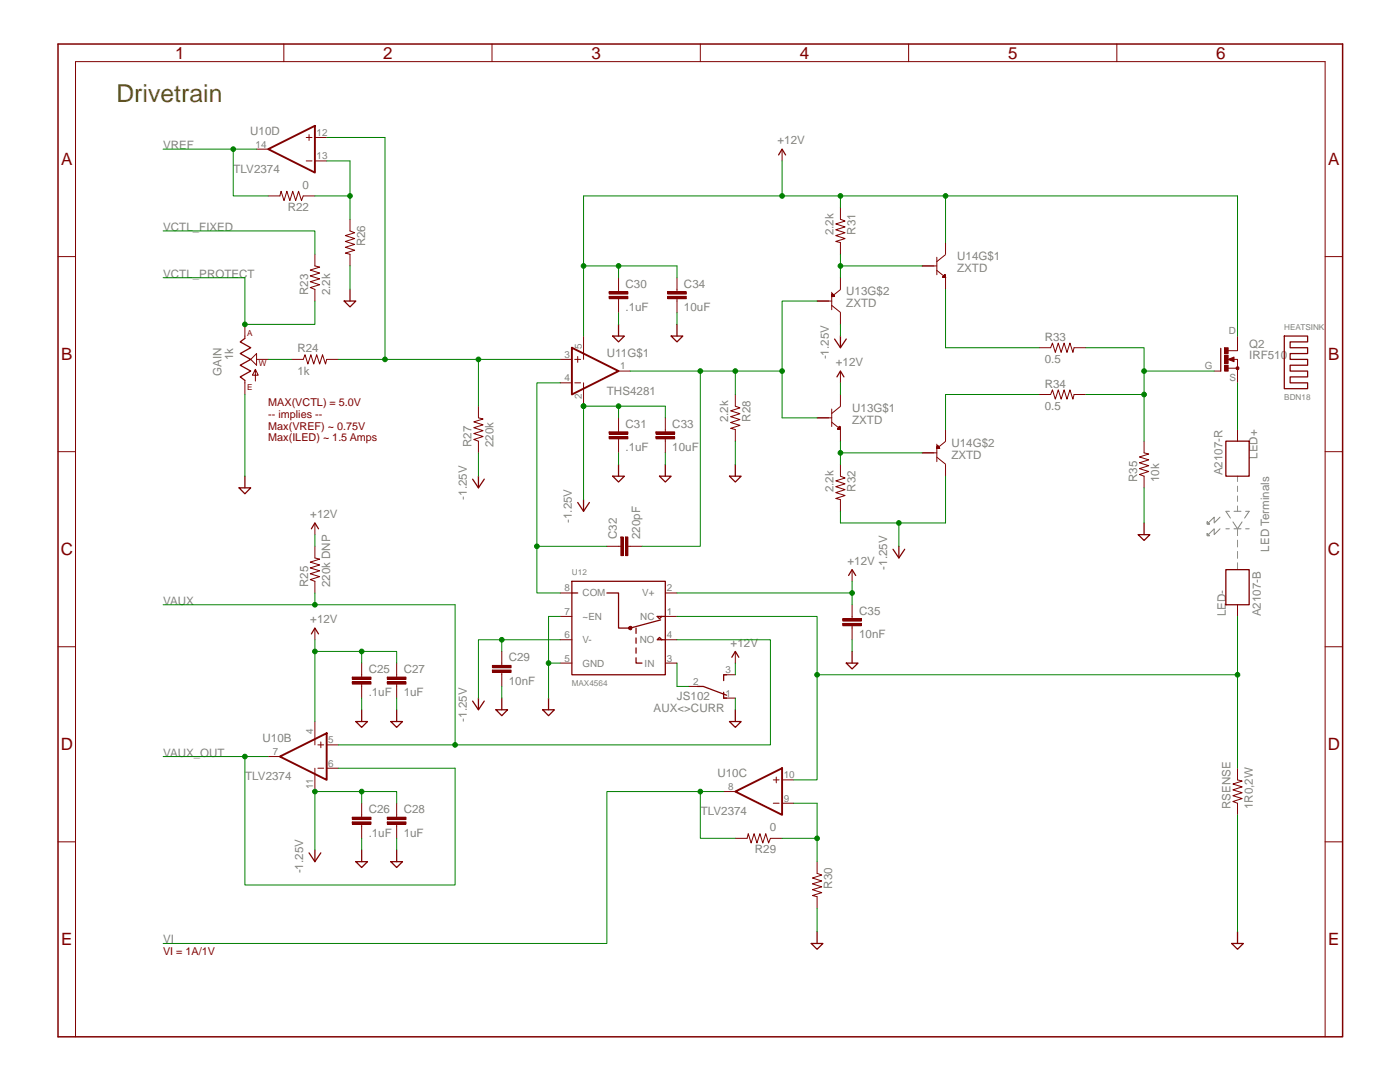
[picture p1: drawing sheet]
<svg xmlns="http://www.w3.org/2000/svg" width="279mm" height="216mm" viewBox="0 0 279 216" stroke-linecap="round" stroke-linejoin="round" font-family="sans-serif">
<g fill="none" stroke="#808080" stroke-width=".2">
<path d="M247 95v1.1M247 97v1.1M247 99v1M240.9 104.1l.5 .5h-.5zM240.9 106.4l.5 .5h-.5zM240.9 104.5h.4M240.9 104.4h.3M240.9 104.3h.2M240.9 104.2h.1M240.9 106.8h.4M240.9 106.7h.3M240.9 106.6h.2"/>
<path d="M240.9 106.5h.1M243.5 103.2l-1.2 1.2v-1.2l-1.1 1.2M243.5 105.5l-1.2 1.2v-1.2l-1.1 1.2M244.6 105.5h.7M245.3 102h-.7l1 1.4M246.1 104.1l.9 1.4 .9-1.4M246.3 102h1.4M246.3 105.5h1.4M247 101v1M247 105.5v1.4M247 107.8v1.3M247 110v1.4"/>
<path d="M247 112.3v1.4M248.6 102h.7l-.9 1.4M248.6 105.5h.7"/>
</g>
<path d="M53.5 29.8l9.3-4.7v9.3zM146.7 157.9l9.4-4.6v9.3z" fill="none" stroke="#800000" stroke-width=".38"/>
<g fill="none" stroke="#800000" stroke-width=".2">
<path d="M51.2 29.8h2.3M61.1 27.4h1.2M61.1 32.1h1.2M61.7 26.9v1.1M62.8 27.4h2.4M62.8 32.1h2.4M79.2 134.6v.5M79.2 136.5v.5M62.8 144v4.6M62.8 153.3v4.6M144.4 157.9h2.3M154.3 155.6h1.2"/>
<path d="M154.9 155v1.2M156.1 155.6h2.3M247 153.3v2.3l.9 .3-1.9 .5 1.9 .6-1.9 .6 1.9 .6-1.9 .6 1.9 .5-1.9 .6 1 .4v2.3M146.7 167.3h2.4l.2-1 .6 1.9 .6-1.9 .6 1.9 .6-1.9 .5 1.9 .6-1.9 .6 1.9 .4-.9h2.3M154.3 160.3h1.2M156.1 160.3h2.3M163.1 171.9v2.4l.9 .3-1.9 .6 1.9 .6-1.9 .6 1.9 .6-1.9 .5 1.9 .6-1.9 .6 1 .2v2.4"/>
</g>
<path d="M77.3 135.1h3.7v.5h-3.7z" fill="#800000"/>
<path d="M77.3 135.1h3.7v.5h-3.7zM77.3 135.1h.1" fill="none" stroke="#800000" stroke-width=".2"/>
<path d="M77.3 136h3.7v.5h-3.7z" fill="#800000"/>
<path d="M72.2 134.6v.5M72.2 136.5v.5M77.3 136h3.7v.5h-3.7zM77.3 136h.1M79.2 132.3v2.3M79.2 137v2.3" fill="none" stroke="#800000" stroke-width=".2"/>
<path d="M70.3 135.1h3.7v.5h-3.7z" fill="#800000"/>
<path d="M70.3 135.1h3.7v.5h-3.7zM70.3 135.1h.1" fill="none" stroke="#800000" stroke-width=".2"/>
<path d="M70.3 136h3.7v.5h-3.7z" fill="#800000"/>
<g fill="none" stroke="#800000" stroke-width=".2">
<path d="M56.6 8.8v3.5M98.2 8.8v3.5M139.8 8.8v3.5M181.3 8.8v3.5M222.9 8.8v3.5M11.6 51.2h3.5M264.5 51.2h3.4M242.3 74h1.3M245.1 71.7l1.2-.5v1zM245.1 73.5h1.9M246.2 71.7h.8v4.7M247 67.1v2.9h-1.9"/>
<path d="M11.6 90.1h3.5M264.5 90.1h3.4M11.6 129.1h3.5M70.3 136h3.7v.5h-3.7zM70.3 136h.1M72.2 132.3v2.3M72.2 137v2.3M137.4 137h2.4M144.4 134.6h2.3M144.4 139.3h2.3M264.5 129.1h3.4M11.6 168h3.5"/>
<path d="M264.5 168h3.4M264.5 206.9v-194.6h-249.4v194.6"/>
</g>
<path d="M243.6 69.5v4.5M139.2 137h1.2l4.6 1.7M144.4 138.1v1.2h.6M145 134.6h-.6v1.2" fill="none" stroke="#800000" stroke-width=".25"/>
<path d="M11.6 8.8h256.3v198.1h-256.3zM246.2 71.5l-.9 .2 .9 .2v-.2h-.3" fill="none" stroke="#800000" stroke-width=".3"/>
<path d="M246.8 73.3h.4v.4h-.4z" fill-rule="evenodd" fill="#800000"/>
<path d="M246.8 73.3h.4v.4h-.4z" fill="none" stroke="#800000" stroke-width=".2"/>
<path d="M244.4 72.9h.7v1.2h-.7z" fill="#800000"/>
<path d="M244.4 72.9h.7v1.2h-.7zM244.4 72.9h.1" fill="none" stroke="#800000" stroke-width=".2"/>
<path d="M244.4 69.4h.7v1.2h-.7z" fill="#800000"/>
<path d="M244.4 69.4h.7v1.2h-.7zM244.4 69.4h.1" fill="none" stroke="#800000" stroke-width=".2"/>
<path d="M244.4 70.9h.7v1.6h-.7z" fill="#800000"/>
<path d="M244.4 70.9h.7v1.6h-.7zM244.4 70.9h.1M79.2 162.6v.5M79.2 164.5v.5" fill="none" stroke="#800000" stroke-width=".2"/>
<path d="M77.3 163.1h3.7v.4h-3.7z" fill="#800000"/>
<path d="M77.3 163.1h3.7v.4h-3.7zM77.3 163.1h.1" fill="none" stroke="#800000" stroke-width=".2"/>
<path d="M77.3 164h3.7v.5h-3.7z" fill="#800000"/>
<path d="M72.2 162.6v.5M72.2 164.5v.5M77.3 164h3.7v.5h-3.7zM77.3 164h.1M79.2 160.3v2.3M79.2 165v2.3" fill="none" stroke="#800000" stroke-width=".2"/>
<path d="M70.3 163.1h3.7v.4h-3.7z" fill="#800000"/>
<path d="M70.3 163.1h3.7v.4h-3.7zM70.3 163.1h.1" fill="none" stroke="#800000" stroke-width=".2"/>
<path d="M70.3 164h3.7v.5h-3.7z" fill="#800000"/>
<g fill="none" stroke="#800000" stroke-width=".2">
<path d="M53.5 39.1h2.4l.2-.9 .6 1.8 .6-1.8 .5 1.8 .6-1.8 .6 1.8 .6-1.8 .6 1.8 .3-.9h2.3M62.8 50.7v2.4l1 .2-1.9 .6 1.9 .6-1.9 .6 1.9 .5-1.9 .6 1.9 .6-1.9 .6 .9 .3v2.4M69.8 43.8v2.3l1 .3-1.9 .6 1.9 .6-1.9 .6 1.9 .6-1.9 .5 1.9 .6-1.9 .6 .9 .2v2.4M123.4 57.7v.5M123.4 59.6v.5M48.9 64.7v2.8M48.9 75.9v2.8M50 71.7l1.2-1.2v2.4zM51 73.7l.5 1.2h-1.1l.6-1.2v2.3M51.2 71.7h2.3M111.8 71.7h2.3M111.8 76.4h2.3"/>
<path d="M114.7 71.7h1.2M114.7 76.4h1.2M115.3 71.1v1.2M116.5 67.1v4.6M116.5 76.4v4.6M123.4 74h2.4M95.5 81v2.4l.9 .2-1.8 .6 1.8 .6-1.8 .5 1.8 .6-1.8 .6 1.8 .6-1.8 .6 .9 .3v2.4M62.8 109v2.3l1 .3-1.9 .6 1.9 .5-1.9 .6 1.9 .6-1.9 .6 1.9 .6-1.9 .6 .9 .3v2.3M70.3 164h3.7v.5h-3.7zM70.3 164h.1M72.2 160.3v2.3M72.2 165v2.3"/>
</g>
<g fill="none" stroke="#800000" stroke-width=".25">
<path d="M69.8 57.7v2.4M48.9 67.5l-1 .7 2.1 1.2-2.1 1.1 2.1 1.2-2.1 1.2 2.1 1.1-2.1 1.2 1 .7M68.7 60.1h2.3l-1.2 1.1zM256.3 67.1h4.7v1.1h-3.5v1.2h3.5v1.1h-3.5v1.2h3.5v1.2h-3.5v1.1h3.5v1.2h-3.5v1.2h3.5v1.2h-4.7zM47.7 97.3h2.3l-1.1 1.2zM48.9 95v2.3M94.3 95.6l1.2 1.7 1.1-1.7M95.5 95v2.3M71 144h2.3l-1.1 1.1zM72.2 141.6v2.4M78 144h2.3l-1.1 1.1zM79.2 141.6v2.4"/>
<path d="M61.7 170.2l1.1 1.7 1.2-1.7M62.8 169.6v2.3M71 171.9h2.3l-1.1 1.2zM72.2 169.6v2.3M78 171.9h2.3l-1.1 1.2zM79.2 169.6v2.3M161.9 188.3h2.3l-1.1 1.1zM163.1 185.9v2.4M245.8 188.3h2.3l-1.1 1.1zM247 185.9v2.4"/>
</g>
<path d="M114.1 69.4l9.3 4.6-9.3 4.7z" fill="none" stroke="#800000" stroke-width=".38"/>
<path d="M121.6 58.2h3.7v.5h-3.7z" fill="#800000"/>
<path d="M121.6 58.2h3.7v.5h-3.7zM121.6 58.2h.1" fill="none" stroke="#800000" stroke-width=".2"/>
<path d="M121.6 59.1h3.7v.5h-3.7z" fill="#800000"/>
<path d="M121.6 59.1h3.7v.5h-3.7zM121.6 59.1h.1M123.4 55.4v2.3M123.4 60.1v2.3M123.4 85.7v.5M123.4 87.6v.4" fill="none" stroke="#800000" stroke-width=".2"/>
<path d="M121.6 86.2h3.7v.4h-3.7z" fill="#800000"/>
<path d="M121.6 86.2h3.7v.4h-3.7zM121.6 86.2h.1" fill="none" stroke="#800000" stroke-width=".2"/>
<path d="M121.6 87.1h3.7v.5h-3.7z" fill="#800000"/>
<g fill="none" stroke="#800000" stroke-width=".2">
<path d="M167.7 41.4v2.4l1 .3-1.9 .6 1.9 .6-1.9 .5 1.9 .6-1.9 .6 1.9 .6-1.9 .6 .9 .2v2.3M207.3 69.4h2.4l.3-.9 .6 1.8 .6-1.8 .6 1.8 .6-1.8 .5 1.8 .6-1.8 .6 1.8 .3-.9h2.3M207.3 78.7h2.4l.3-.9 .6 1.9 .6-1.9 .6 1.9 .6-1.9 .5 1.9 .6-1.9 .6 1.9 .3-1h2.3M121.6 87.1h3.7v.5h-3.7zM121.6 87.1h.1M123.4 83.4v2.3M123.4 88v2.4M167.7 92.7v2.3l1 .4-1.9 .5 1.9 .6-1.9 .6 1.9 .6-1.9 .6 1.9 .6-1.9 .6 .9 .2v2.3M228.3 88v2.4l1 .2-1.9 .6 1.9 .6-1.9 .6 1.9 .5-1.9 .6 1.9 .6-1.9 .6 .9 .3v2.3M247 85.7v2.3M100.1 132.3v.5M100.1 134.2v.4"/>
<path d="M247 120.7v2.3"/>
</g>
<path d="M122.3 67.1h2.3l-1.2 1.1zM123.4 64.7v2.4M166.6 67.6l1.1 1.8 1.2-1.8M167.7 67.1v2.3M122.3 95h2.3l-1.2 1.2zM123.4 92.7v2.3M244.6 88h4.7v7h-4.7zM178.2 109.6l1.2 1.7 1.2-1.7M179.4 109v2.3M227.2 106.7h2.3l-1.2 1.1zM228.3 104.4v2.3M244.6 113.7h4.7v7h-4.7z" fill="none" stroke="#800000" stroke-width=".25"/>
<path d="M98.3 132.8h3.7v.4h-3.7z" fill="#800000"/>
<path d="M98.3 132.8h3.7v.4h-3.7zM98.3 132.8h.1" fill="none" stroke="#800000" stroke-width=".2"/>
<path d="M98.3 133.7h3.7v.5h-3.7z" fill="#800000"/>
<path d="M98.3 133.7h3.7v.5h-3.7zM98.3 133.7h.1M100.1 130v2.3M100.1 134.6v2.4M170.1 123v.5M170.1 124.9v.4" fill="none" stroke="#800000" stroke-width=".2"/>
<path d="M168.2 123.5h3.7v.4h-3.7z" fill="#800000"/>
<path d="M168.2 123.5h3.7v.4h-3.7zM168.2 123.5h.1" fill="none" stroke="#800000" stroke-width=".2"/>
<path d="M168.2 124.4h3.7v.5h-3.7z" fill="#800000"/>
<path d="M111.8 118.3h2.3M132.8 118.3h2.3M111.8 132.3h2.3M111.8 127.7h2.3M111.8 123h2.3M132.8 132.3h2.3M132.8 127.7h2.3M132.8 123h2.3M168.2 124.4h3.7v.5h-3.7zM168.2 124.4h.1M170.1 120.7v2.3M170.1 125.3v2.4" fill="none" stroke="#800000" stroke-width=".2"/>
<g fill="none" stroke="#800000" stroke-width=".25">
<path d="M145.6 95h2.3l-1.2 1.2zM146.7 92.7v2.3M114.1 116h18.7v18.6h-18.7zM94.3 139.9l1.2 1.7 1.1-1.7M95.5 139.3v2.3M100.1 139.3v2.3M109.5 139.3v2.3M132.1 127.7l-.5-.5-.5 .5h1.7M132.1 123l-.5 .5-.5-.5h1.7M168.9 132.3h2.3l-1.1 1.2zM170.1 130v2.3M99 141.6h2.3l-1.2 1.2z"/>
<path d="M108.3 141.6h2.3l-1.1 1.2zM145.6 144h2.3l-1.2 1.1zM146.7 141.6v2.4"/>
</g>
<path d="M125.5 125.1l.3-.1 .2 .1v.5l-.2 .1-.3-.2-.1-.2h.5l-.1 .1-.4-.1z" fill-rule="evenodd" fill="#800000"/>
<path d="M135.1 57.7v.5M135.1 59.6v.5M146.7 78.7v2.3l1 .4-1.9 .6 1.9 .6-1.9 .5 1.9 .6-1.9 .6 1.9 .6-1.9 .6 .9 .2v2.3M125.5 125.1l.3-.1 .2 .1v.5l-.2 .1-.3-.2-.1-.2h.5l-.1 .1-.4-.1zM53.5 151h2.4M63.4 148.6h1.2M63.4 153.3h1.2M64 148v1.2M65.2 148.6h2.3M65.2 153.3h2.3" fill="none" stroke="#800000" stroke-width=".2"/>
<path d="M114.1 118.3h1.2M121.1 118.3h2.3v7h2.4l6-1.6M126.9 131.3v1h1.2M126.9 125.3v1.1M126.9 127.3v1.1M126.9 129.3v1" fill="none" stroke="#800000" stroke-width=".25"/>
<path d="M55.9 151l9.3-4.7v9.3z" fill="none" stroke="#800000" stroke-width=".38"/>
<path d="M133.2 58.2h3.8v.5h-3.8z" fill="#800000"/>
<path d="M133.2 58.2h3.8v.5h-3.8zM133.2 58.2h.1" fill="none" stroke="#800000" stroke-width=".2"/>
<path d="M133.2 59.1h3.8v.5h-3.8z" fill="#800000"/>
<path d="M133.2 59.1h3.8v.5h-3.8zM133.2 59.1h.1M135.1 55.4v2.3M135.1 60.1v2.3M132.8 85.7v.5M132.8 87.6v.4" fill="none" stroke="#800000" stroke-width=".2"/>
<path d="M130.9 86.2h3.7v.4h-3.7z" fill="#800000"/>
<path d="M130.9 86.2h3.7v.4h-3.7zM130.9 86.2h.1" fill="none" stroke="#800000" stroke-width=".2"/>
<path d="M130.9 87.1h3.7v.5h-3.7z" fill="#800000"/>
<g fill="none" stroke="#800000" stroke-width=".2">
<path d="M156.1 29.8v2.3M166 58.3v3.5M166 59.2h.6l-.5-.6-.1 .6h.1M166 59.2h.6M166 59.1h.5M166 59h.5M166 59h.4M166.1 58.9h.3M166.1 58.9h.2M166.1 58.8h.2M166.1 58.7h.1M166.1 58.6h.1"/>
<path d="M167.7 57.8l-1.7 1.4M167.7 55.4v2.3M184 53.1h3M187 54l1.7 1.4M187 51.3v3.5M188.2 55.3l.5 .1M188.2 55.3h.5M188.2 55.2h.5M188.3 55.1h.4M188.3 55h.3M188.4 55h.2M188.4 54.9h.2"/>
<path d="M188.5 54.8h.1M188.6 54.8l.1 .6-.5-.1zM188.7 50.8l-1.7 1.4M188.7 48.4v2.3M188.7 55.4v2.3M58.2 71.7h2.3l.4-.9 .5 1.8 .6-1.8 .6 1.8 .6-1.8 .6 1.8 .6-1.8 .6 1.8 .2-.9h2.3M163.1 60.1h2.9M166 60.9l1.7 1.4M167.7 62.4v2.3M167.7 74v2.4M167.7 78.7v2.3M130.9 87.1h3.7v.5h-3.7z"/>
<path d="M130.9 87.1h.1M132.8 83.4v2.3M132.8 88v2.4M163.1 83.4h2.9M166 81.6v3.5M166 84.2l1.7 1.4h-.5M167.2 85.6h.5M167.2 85.5h.5M167.3 85.4l.4 .1M167.3 85.4h.4M167.4 85.3h.2M167.4 85.2h.2"/>
<path d="M167.5 85.2h.1M167.5 85.1h.1M167.6 85.1h.1M167.6 85.1l.1 .6-.5-.1zM167.7 85.7h.1M167.7 81.1l-1.7 1.4M167.7 85.7v2.3M184 90.4h3M187 91.2l1.7 1.4M187 88.6v3.5M187 89.4h.5M187 89.3l.5 .1"/>
<path d="M187 89.3h.4M187 89.2h.4M187 89.2h.3M187 89.1h.3M187.1 89l.1 .1M187.1 89h.1M187.1 88.9h.1M187.1 88.9l.1 .1M187.1 88.9l.4 .6h-.5zM187.5 89.5h-.5M188.7 88.1l-1.7 1.4M188.7 85.7v2.3"/>
<path d="M188.7 92.7v2.3M62.8 104.4v2.3M123.4 109h.5M125.3 109h.5M170.1 113.7v2.3M62.8 125.3v2.4M146.7 130v2.3"/>
</g>
<path d="M155.4 30.9l.7-1.1 .7 1.1M133.9 67.1h2.4l-1.2 1.1zM135.1 64.7v2.4M167 75.2l.7-1.2 .7 1.2M116.5 99.7v2.3M131.6 95h2.3l-1.1 1.2zM132.8 92.7v2.3M62.1 105.5l.7-1.1 .8 1.1M115.3 100.3l1.2 1.7 1.1-1.7M169.4 114.8l.7-1.1 .7 1.1M62.1 126.5l.7-1.2 .8 1.2M146 131.1l.7-1.1 .7 1.1" fill="none" stroke="#800000" stroke-width=".25"/>
<path d="M123.9 107.1h.5v3.8h-.5z" fill="#800000"/>
<path d="M123.9 107.1h.5v3.8h-.5zM123.9 107.1h.1" fill="none" stroke="#800000" stroke-width=".2"/>
<path d="M124.8 107.1h.5v3.8h-.5z" fill="#800000"/>
<path d="M121.1 109h2.3M124.8 107.1h.5v3.8h-.5zM124.8 107.1h.1M125.8 109h2.3" fill="none" stroke="#800000" stroke-width=".2"/>
<path d="M247 134.6v18.7M247 123v11.6h-83.9v21h-4.7" fill="none" stroke="#008000" stroke-width=".2"/>
<circle cx="247" cy="134.6" r=".46" fill="#008000"/>
<g fill="none" stroke="#008000" stroke-width=".2">
<path d="M135.1 123h28v11.6"/>
<circle cx="247" cy="134.6" r=".46"/>
</g>
<circle cx="163.1" cy="134.6" r=".46" fill="#008000"/>
<g fill="none" stroke="#008000" stroke-width=".2">
<path d="M144.4 157.9h-23.3v30.4h-88.5"/>
<circle cx="163.1" cy="134.6" r=".46"/>
</g>
<circle cx="139.8" cy="157.9" r=".46" fill="#008000"/>
<g fill="none" stroke="#008000" stroke-width=".2">
<path d="M62.8 118.3v2.4M32.6 120.7h58.2v27.9M139.8 157.9v9.4h6.9"/>
<circle cx="139.8" cy="157.9" r=".46"/>
</g>
<circle cx="62.8" cy="120.7" r=".46" fill="#008000"/>
<g fill="none" stroke="#008000" stroke-width=".2">
<path d="M135.1 127.7h18.7v20.9h-86.3"/>
<circle cx="62.8" cy="120.7" r=".46"/>
</g>
<circle cx="90.8" cy="148.6" r=".46" fill="#008000"/>
<g fill="none" stroke="#008000" stroke-width=".2">
<path d="M156.1 167.3h7M158.4 160.3h4.7v11.6"/>
<circle cx="90.8" cy="148.6" r=".46"/>
</g>
<circle cx="163.1" cy="167.3" r=".46" fill="#008000"/>
<g fill="none" stroke="#008000" stroke-width=".2">
<path d="M69.8 53.1v4.6M48.9 78.7v16.3M123.4 62.4v2.3M123.4 90.4v2.3M228.3 97.3v7.1M72.2 139.3v2.3M79.2 139.3v2.3M100.1 137v2.3M109.5 123v9.3M111.8 132.3h-2.3v7M170.1 127.7v2.3M72.2 167.3v2.3"/>
<path d="M79.2 167.3v2.3M247 162.6v23.3M163.1 181.3v4.6"/>
<circle cx="163.1" cy="167.3" r=".46"/>
</g>
<circle cx="109.5" cy="132.3" r=".46" fill="#008000"/>
<g fill="none" stroke="#008000" stroke-width=".2">
<path d="M135.1 62.4v2.3M132.8 90.4v2.3M146.7 88v4.7M62.8 106.7v2.3M72.2 132.3v-2.3h7v2.3M109.5 123h2.3M146.7 139.3v2.3"/>
<circle cx="109.5" cy="132.3" r=".46"/>
</g>
<circle cx="72.2" cy="130" r=".46" fill="#008000"/>
<g fill="none" stroke="#008000" stroke-width=".2">
<path d="M62.8 127.7v2.3M72.2 130h-9.4v14"/>
<circle cx="72.2" cy="130" r=".46"/>
</g>
<circle cx="62.8" cy="130" r=".46" fill="#008000"/>
<g fill="none" stroke="#008000" stroke-width=".2">
<path d="M167.7 39.1v2.3M123.4 55.4v-2.3h-6.9v-14h130.5v28"/>
<circle cx="62.8" cy="130" r=".46"/>
</g>
<circle cx="167.7" cy="39.1" r=".46" fill="#008000"/>
<g fill="none" stroke="#008000" stroke-width=".2">
<path d="M156.1 32.1v7"/>
<circle cx="167.7" cy="39.1" r=".46"/>
</g>
<circle cx="156.1" cy="39.1" r=".46" fill="#008000"/>
<g fill="none" stroke="#008000" stroke-width=".2">
<path d="M116.5 53.1v14"/>
<circle cx="156.1" cy="39.1" r=".46"/>
</g>
<circle cx="116.5" cy="53.1" r=".46" fill="#008000"/>
<g fill="none" stroke="#008000" stroke-width=".2">
<path d="M123.4 53.1h11.7"/>
<circle cx="116.5" cy="53.1" r=".46"/>
</g>
<circle cx="123.4" cy="53.1" r=".46" fill="#008000"/>
<g fill="none" stroke="#008000" stroke-width=".2">
<path d="M188.7 39.1v9.3M135.1 53.1v2.3"/>
<circle cx="123.4" cy="53.1" r=".46"/>
</g>
<circle cx="188.7" cy="39.1" r=".46" fill="#008000"/>
<g fill="none" stroke="#008000" stroke-width=".2">
<path d="M135.1 118.3h35v2.4"/>
<circle cx="188.7" cy="39.1" r=".46"/>
</g>
<circle cx="170.1" cy="118.3" r=".46" fill="#008000"/>
<g fill="none" stroke="#008000" stroke-width=".2">
<path d="M65.2 27.4h11.6v44.3h35M95.5 71.7v9.3M167.7 76.4v2.3M170.1 116v2.3M146.7 132.3v2.3"/>
<circle cx="170.1" cy="118.3" r=".46"/>
</g>
<circle cx="95.5" cy="71.7" r=".46" fill="#008000"/>
<g fill="none" stroke="#008000" stroke-width=".2">
<path d="M67.5 71.7h9.3"/>
<circle cx="95.5" cy="71.7" r=".46"/>
</g>
<circle cx="76.8" cy="71.7" r=".46" fill="#008000"/>
<g fill="none" stroke="#008000" stroke-width=".2">
<path d="M32.6 29.8h18.6M46.5 29.8v9.3h7"/>
<circle cx="76.8" cy="71.7" r=".46"/>
</g>
<circle cx="46.5" cy="29.8" r=".46" fill="#008000"/>
<g fill="none" stroke="#008000" stroke-width=".2">
<path d="M72.2 157.9h-9.4v11.7M72.2 160.3v-2.4h7v2.4"/>
<circle cx="46.5" cy="29.8" r=".46"/>
</g>
<circle cx="72.2" cy="157.9" r=".46" fill="#008000"/>
<circle cx="72.2" cy="157.9" r=".46" fill="none" stroke="#008000" stroke-width=".2"/>
<circle cx="62.8" cy="157.9" r=".46" fill="#008000"/>
<g fill="none" stroke="#008000" stroke-width=".2">
<path d="M95.5 90.4v4.6M188.7 95v9.4h-21v-2.4M179.4 104.4v4.6"/>
<circle cx="62.8" cy="157.9" r=".46"/>
</g>
<circle cx="179.4" cy="104.4" r=".46" fill="#008000"/>
<g fill="none" stroke="#008000" stroke-width=".2">
<path d="M167.7 64.7v2.4M100.1 127.7v2.3M111.8 127.7h-16.3v11.6"/>
<circle cx="179.4" cy="104.4" r=".46"/>
</g>
<circle cx="100.1" cy="127.7" r=".46" fill="#008000"/>
<g fill="none" stroke="#008000" stroke-width=".2">
<path d="M123.4 83.4v-2.4h9.4v2.4"/>
<circle cx="100.1" cy="127.7" r=".46"/>
</g>
<circle cx="123.4" cy="81" r=".46" fill="#008000"/>
<g fill="none" stroke="#008000" stroke-width=".2">
<path d="M116.5 81h6.9"/>
<circle cx="123.4" cy="81" r=".46"/>
</g>
<circle cx="116.5" cy="81" r=".46" fill="#008000"/>
<circle cx="116.5" cy="81" r=".46" fill="none" stroke="#008000" stroke-width=".2"/>
<circle cx="116.5" cy="81" r=".46" fill="#008000"/>
<g fill="none" stroke="#008000" stroke-width=".2">
<path d="M48.9 55.4v9.3h13.9v-4.6M247 76.4v9.3M116.5 81v18.7"/>
<circle cx="116.5" cy="81" r=".46"/>
</g>
<circle cx="48.9" cy="64.7" r=".46" fill="#008000"/>
<g fill="none" stroke="#008000" stroke-width=".2">
<path d="M32.6 55.4h16.3M32.6 151h16.3v25.6h41.9v-23.3M48.9 151h4.6"/>
<circle cx="48.9" cy="64.7" r=".46"/>
</g>
<circle cx="48.9" cy="151" r=".46" fill="#008000"/>
<g fill="none" stroke="#008000" stroke-width=".2">
<path d="M62.8 39.1h7M69.8 32.1v11.7M67.5 153.3h23.3"/>
<circle cx="48.9" cy="151" r=".46"/>
</g>
<circle cx="69.9" cy="39.1" r=".46" fill="#008000"/>
<g fill="none" stroke="#008000" stroke-width=".2">
<path d="M65.2 32.1h4.6M167.7 50.7v4.7M167.7 53.1h16.3"/>
<circle cx="69.9" cy="39.1" r=".46"/>
</g>
<circle cx="167.7" cy="53.1" r=".46" fill="#008000"/>
<g fill="none" stroke="#008000" stroke-width=".2">
<path d="M167.7 88v4.7M167.7 90.4h16.3"/>
<circle cx="167.7" cy="53.1" r=".46"/>
</g>
<circle cx="167.7" cy="90.4" r=".46" fill="#008000"/>
<g fill="none" stroke="#008000" stroke-width=".2">
<path d="M125.8 74h14"/>
<circle cx="167.7" cy="90.4" r=".46"/>
</g>
<circle cx="146.7" cy="74" r=".46" fill="#008000"/>
<g fill="none" stroke="#008000" stroke-width=".2">
<path d="M139.8 74h6.9M156.1 74v9.4M163.1 60.1h-7v13.9h-9.4v4.7"/>
<circle cx="146.7" cy="74" r=".46"/>
</g>
<circle cx="156.1" cy="74" r=".46" fill="#008000"/>
<g fill="none" stroke="#008000" stroke-width=".2">
<path d="M139.8 74v35h-11.7M156.1 83.4h7"/>
<circle cx="156.1" cy="74" r=".46"/>
</g>
<circle cx="139.8" cy="74" r=".46" fill="#008000"/>
<g fill="none" stroke="#008000" stroke-width=".2">
<path d="M188.7 57.7v11.7h18.6M207.3 78.7h-18.6v7M216.7 69.4h11.6v4.6h14M228.3 74v4.7"/>
<circle cx="139.8" cy="74" r=".46"/>
</g>
<circle cx="228.3" cy="74" r=".46" fill="#008000"/>
<g fill="none" stroke="#008000" stroke-width=".2">
<path d="M216.7 78.7h11.6v9.3"/>
<circle cx="228.3" cy="74" r=".46"/>
</g>
<circle cx="228.3" cy="78.7" r=".46" fill="#008000"/>
<g fill="none" stroke="#008000" stroke-width=".2">
<path d="M111.8 76.4h-4.7v41.9h4.7M107.1 109h14M135.1 132.3v4.7h2.3"/>
<circle cx="228.3" cy="78.7" r=".46"/>
</g>
<circle cx="107.1" cy="109" r=".46" fill="#008000"/>
<g fill="none" stroke="#008000" stroke-width=".2">
<path d="M32.6 46.1h30.2v4.6M53.5 71.7h4.7"/>
<circle cx="107.1" cy="109" r=".46"/>
</g>
<text font-size="4.9" fill="#808000" x="23.2" y="20.4">Drivetrain</text>
<g font-size="3.4" fill="#800000">
<text x="34.9" y="11.7">1</text>
<text x="76.5" y="11.7">2</text>
<text x="118" y="11.7">3</text>
<text x="159.6" y="11.7">4</text>
<text x="201.2" y="11.7">5</text>
<text x="242.7" y="11.7">6</text>
<text x="12.2" y="32.9">A</text>
<text x="265.1" y="32.9">A</text>
<text x="12.2" y="71.9">B</text>
<text x="265.1" y="71.9">B</text>
<text x="12.1" y="110.8">C</text>
<text x="265" y="110.8">C</text>
<text x="12.1" y="149.7">D</text>
<text x="265" y="149.7">D</text>
<text x="12.2" y="188.6">E</text>
<text x="265.1" y="188.6">E</text>
</g>
<g font-size="2.3" fill="#808080">
<text x="32.6" y="29.8">VREF</text>
<text x="49.9" y="26.9">U10D</text>
<text x="155.2" y="28.8">+12V</text>
<text x="46.6" y="34.4">TLV2374</text>
<text x="60.4" y="37.7">0</text>
<text x="32.6" y="46.1">VCTL_FIXED</text>
<text x="57.4" y="42.1">R22</text>
<text x="166.3" y="47" transform="rotate(-90 166.3 47)">2.2k</text>
<text x="170.7" y="46.8" transform="rotate(-90 170.7 46.8)">R31</text>
<text x="72.9" y="49.2" transform="rotate(-90 72.9 49.2)">R26</text>
<text x="191" y="51.9">U14G$1</text>
<text x="32.6" y="55.4">VCTL_PROTECT</text>
<text x="61.5" y="58.9" transform="rotate(-90 61.5 58.9)">R23</text>
<text x="65.9" y="58.9" transform="rotate(-90 65.9 58.9)">2.2k</text>
<text x="124.8" y="57.4">C30</text>
<text x="136.5" y="57.4">C34</text>
<text x="168.9" y="58.9">U13G$2</text>
<text x="191" y="54.3">ZXTD</text>
<text x="124.8" y="62">.1uF</text>
<text x="136.5" y="62">10uF</text>
<text x="168.9" y="61.2">ZXTD</text>
<text x="46.5" y="71.8" transform="rotate(-90 46.5 71.8)">1k</text>
<text x="59.4" y="70.3">R24</text>
<text x="121.1" y="71.1">U11G$1</text>
<text x="165.4" y="71.7" transform="rotate(-90 165.4 71.7)">-1.25V</text>
<text x="208.5" y="68">R33</text>
<text x="249.3" y="71.7">IRF510</text>
<text x="249.3" y="69.4">Q2</text>
<text x="44.2" y="75" transform="rotate(-90 44.2 75)">GAIN</text>
<text x="59.4" y="74.7">1k</text>
<text x="166.8" y="73.1">+12V</text>
<text x="208.5" y="72.4">0.5</text>
<text x="208.5" y="77.3">R34</text>
<text x="121.1" y="78.7">THS4281</text>
<text x="170.1" y="82.2">U13G$1</text>
<text x="208.5" y="81.7">0.5</text>
<text x="94.1" y="89.2" transform="rotate(-90 94.1 89.2)">R27</text>
<text x="98.5" y="89.2" transform="rotate(-90 98.5 89.2)">220k</text>
<text x="124.8" y="85.3">C31</text>
<text x="134.2" y="85.3">C33</text>
<text x="145.4" y="84.3" transform="rotate(-90 145.4 84.3)">2.2k</text>
<text x="149.8" y="84.1" transform="rotate(-90 149.8 84.1)">R28</text>
<text x="170.1" y="84.5">ZXTD</text>
<text x="189.9" y="89.2">U14G$2</text>
<text x="124.8" y="90">.1uF</text>
<text x="134.2" y="90">10uF</text>
<text x="189.9" y="91.5">ZXTD</text>
<text x="243.9" y="94.8" transform="rotate(-90 243.9 94.8)">A2107-R</text>
<text x="250.9" y="91.6" transform="rotate(-90 250.9 91.6)">LED+</text>
<text x="93.2" y="99.7" transform="rotate(-90 93.2 99.7)">-1.25V</text>
<text x="166.3" y="98.2" transform="rotate(-90 166.3 98.2)">2.2k</text>
<text x="170.7" y="98.1" transform="rotate(-90 170.7 98.1)">R32</text>
<text x="226.9" y="96.2" transform="rotate(-90 226.9 96.2)">R35</text>
<text x="231.4" y="96.2" transform="rotate(-90 231.4 96.2)">10k</text>
<text x="61.9" y="103.4">+12V</text>
<text x="114.1" y="104.4" transform="rotate(-90 114.1 104.4)">-1.25V</text>
<text x="123.1" y="107.6" transform="rotate(-90 123.1 107.6)">C32</text>
<text x="127.8" y="107.6" transform="rotate(-90 127.8 107.6)">220pF</text>
<text x="169.1" y="112.7">+12V</text>
<text x="177.1" y="113.7" transform="rotate(-90 177.1 113.7)">-1.25V</text>
<text x="253.3" y="110" transform="rotate(-90 253.3 110)">LED Terminals</text>
<text x="61.5" y="117.2" transform="rotate(-90 61.5 117.2)">R25</text>
<text x="65.9" y="117.2" transform="rotate(-90 65.9 117.2)">220k DNP</text>
<text x="32.6" y="120.7">VAUX</text>
<text x="61.9" y="124.4">+12V</text>
<text x="171.5" y="122.6">C35</text>
<text x="244.6" y="123" transform="rotate(-90 244.6 123)">LED-</text>
<text x="251.6" y="123" transform="rotate(-90 251.6 123)">A2107-B</text>
<text x="101.5" y="132">C29</text>
<text x="145.8" y="129.1">+12V</text>
<text x="171.5" y="127.3">10nF</text>
<text x="73.6" y="134.3">C25</text>
<text x="80.6" y="134.3">C27</text>
<text x="101.5" y="136.6">10nF</text>
<text x="73.6" y="139">.1uF</text>
<text x="80.6" y="139">1uF</text>
<text x="93.2" y="144" transform="rotate(-90 93.2 144)">-1.25V</text>
<text x="130.5" y="142.1">AUX&lt;&gt;CURR</text>
<text x="135.1" y="139.8">JS102</text>
<text x="52.4" y="148">U10B</text>
<text x="32.6" y="151">VAUX_OUT</text>
<text x="48.9" y="155.6">TLV2374</text>
<text x="143.2" y="155">U10C</text>
<text x="245.6" y="161.4" transform="rotate(-90 245.6 161.4)">RSENSE</text>
<text x="250" y="161.4" transform="rotate(-90 250 161.4)">1R0,2W</text>
<text x="73.6" y="166.9">.1uF</text>
<text x="73.6" y="162.3">C26</text>
<text x="80.6" y="166.9">1uF</text>
<text x="80.6" y="162.3">C28</text>
<text x="139.8" y="162.6">TLV2374</text>
<text x="153.6" y="165.9">0</text>
<text x="150.7" y="170.3">R29</text>
<text x="60.5" y="174.3" transform="rotate(-90 60.5 174.3)">-1.25V</text>
<text x="166.1" y="177.4" transform="rotate(-90 166.1 177.4)">R30</text>
<text x="32.6" y="188.3">VI</text>
</g>
<g font-size="2.2" fill="#800000">
<text x="53.5" y="81.1">MAX(VCTL) = 5.0V</text>
<text x="53.5" y="83.4">-- implies --</text>
<text x="53.5" y="85.7">Max(VREF) ~ 0.75V</text>
<text x="53.5" y="88">Max(ILED) ~ 1.5 Amps</text>
<text x="32.6" y="190.6">VI = 1A/1V</text>
</g>
<g font-size="2" fill="#808080">
<text x="51" y="29.4">14</text>
<text x="63.2" y="27.1">12</text>
<text x="63.2" y="31.8">13</text>
<text x="112.7" y="71.4">3</text>
<text x="116.1" y="69.6" transform="rotate(-90 116.1 69.6)">5</text>
<text x="245.2" y="66.7">D</text>
<text x="112.7" y="76.1">4</text>
<text x="123.8" y="73.7">1</text>
<text x="240.5" y="73.7">G</text>
<text x="245.3" y="76.1">S</text>
<text x="116.1" y="79.6" transform="rotate(-90 116.1 79.6)">2</text>
<text x="112.7" y="118">8</text>
<text x="116.3" y="119">COM</text>
<text x="128.2" y="119">V+</text>
<text x="133.1" y="118">2</text>
<text x="112.7" y="122.7">7</text>
<text x="116.3" y="123.7">~EN</text>
<text x="127.8" y="123.7">NC</text>
<text x="133.1" y="122.7">1</text>
<text x="112.7" y="132">5</text>
<text x="112.7" y="127.3">6</text>
<text x="116.3" y="128.4">V-</text>
<text x="127.7" y="128.4">NO</text>
<text x="133.1" y="132">3</text>
<text x="133.1" y="127.3">4</text>
<text x="116.3" y="133">GND</text>
<text x="128.7" y="133">IN</text>
<text x="138.3" y="136.7">2</text>
<text x="144.8" y="134.3">3</text>
<text x="144.8" y="139">1</text>
<text x="62.5" y="146.5" transform="rotate(-90 62.5 146.5)">4</text>
<text x="65.5" y="148.3">5</text>
<text x="54.4" y="150.6">7</text>
<text x="65.5" y="153">6</text>
<text x="156.4" y="155.3">10</text>
<text x="62.5" y="157.5" transform="rotate(-90 62.5 157.5)">11</text>
<text x="145.3" y="157.6">8</text>
<text x="156.4" y="160">9</text>
</g>
<g font-size="1.6" fill="#808080">
<text x="256.3" y="65.9">HEATSINK</text>
<text x="256.3" y="79.9">BDN18</text>
<text x="114.1" y="114.8">U12</text>
<text x="114.1" y="137">MAX4564</text>
</g>
<g font-size="1.6" fill="#800000">
<text x="49.3" y="67.1">A</text>
<text x="49.3" y="77.8">E</text>
<text x="51.7" y="73.1">W</text>
</g>
</svg>
